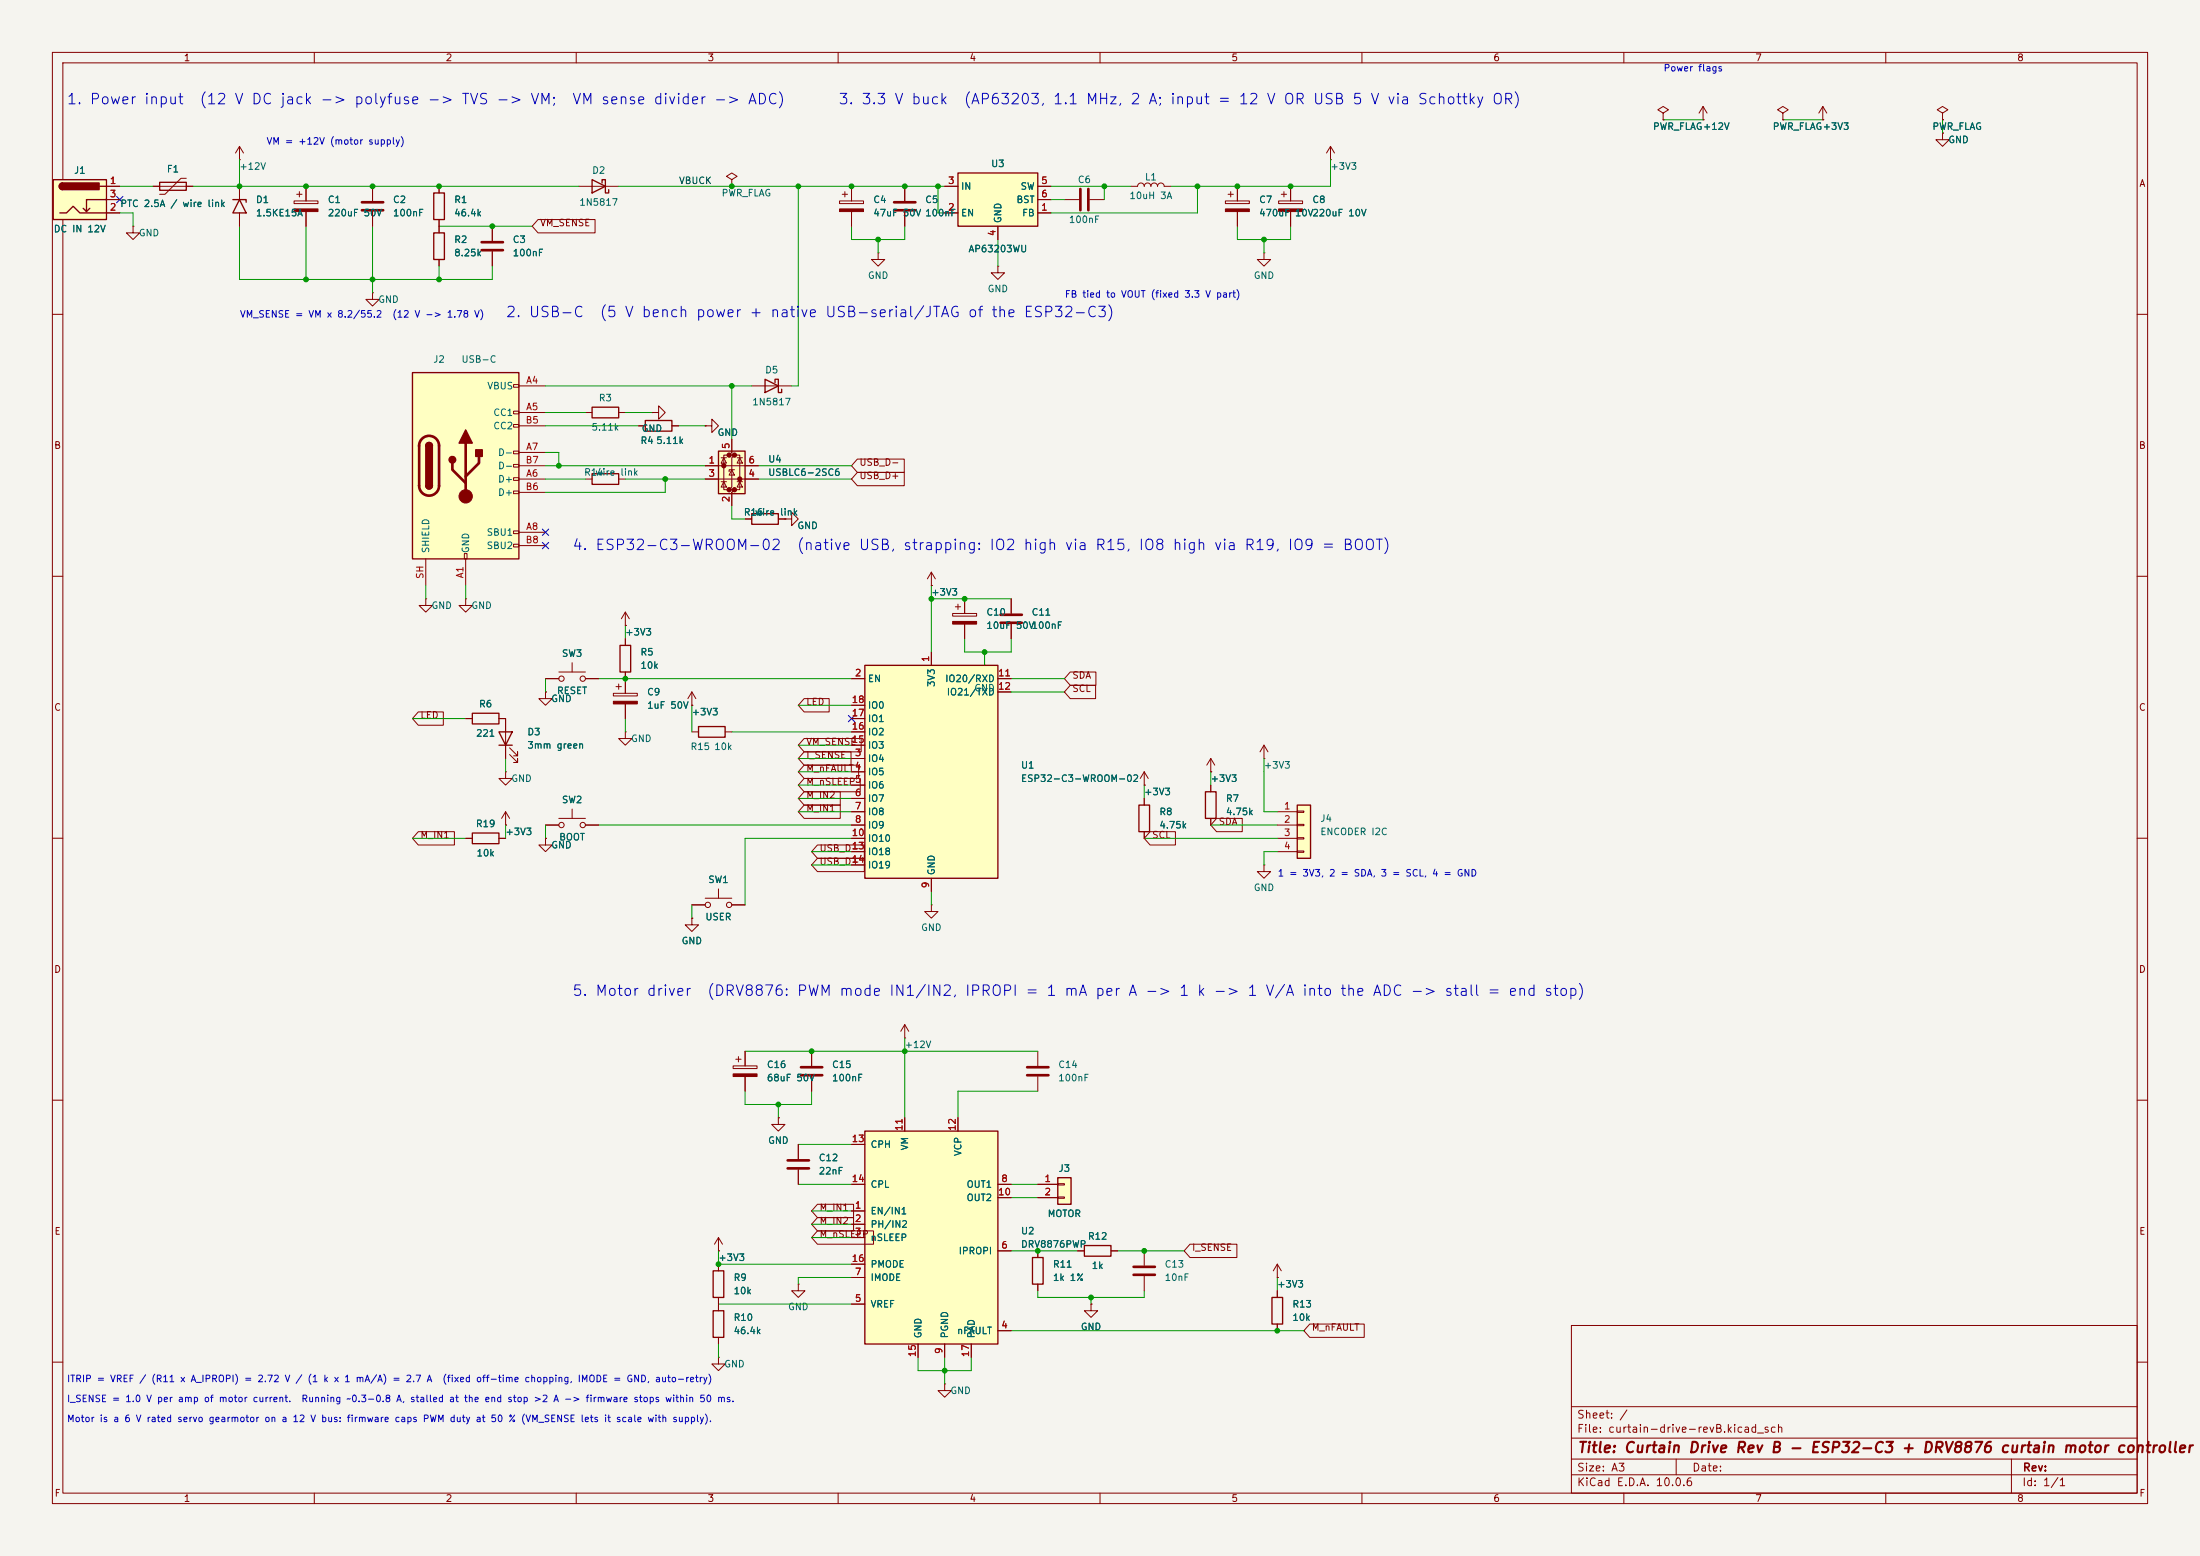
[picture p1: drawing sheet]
<svg xmlns="http://www.w3.org/2000/svg" width="420mm" height="297mm" viewBox="0 0 420 297" stroke-linecap="round" stroke-linejoin="round" font-family="sans-serif">
<path d="M0 0h420v297h-420z" fill="#f5f4ef" stroke="#f5f4ef" stroke-width=".19"/>
<g fill="none" stroke="#840000" stroke-width=".19">
<path d="M10 10h400v277h-400zM12 12h396v273h-396zM60 10v2M110 10v2M160 10v2M210 10v2M260 10v2M310 10v2M360 10v2M29.2 35.6h7.6M35.6 34h-1.1l-3 3.1h-1M45.7 30.5h.1"/>
<path d="M45.7 27.9l-.7 1.3M45.7 27.9l.8 1.3M45.7 27.9v2.6M45.7 35.6v2.5M110.5 35.6h7.6M25.4 43.2v1.3h1.3l-1.3 1.2-1.3-1.2h1.3M25.4 43.2h.1M45.7 40.6v2.6M10 60h2M408 60h2M10 110h2M177.8 111.8h.1"/>
<path d="M177.8 109.2l-.8 1.3M177.8 109.2l.8 1.3M177.8 109.2v2.6M408 110h2M10 160h2M218.4 149.9h.1M218.4 147.3l-.7 1.3M218.4 147.3l.8 1.3M218.4 147.3v2.6M218.4 152.4v1.3M218.4 158.8v1.2M408 160h2"/>
<path d="M10 210h2M408 210h2M152.4 245.1v1.3h1.3l-1.3 1.2-1.3-1.2h1.3M152.4 245.1h.1M300 253h108v32h-108zM10 260h2M300 278.5h108M300 274.5h108M300 268.5h108M320 278.5v3M384 278.5v6.5M408 260h2"/>
<path d="M60 285v2M110 285v2M160 285v2M210 285v2M260 285v2M300 281.5h108M310 285v2M360 285v2"/>
</g>
<path d="M30.5 34.8h5.1v1.5h-5.1zM44.4 38.1h2.6v.5M45.7 38.1l1.3 2.5h-2.6zM113 34.3l2.6 1.3-2.6 1.2zM114.9 34.9v-.6h.7v2.5h.6v-.6M217.4 153.7h2.1v5.1h-2.1z" fill="none" stroke="#840000" stroke-width=".25"/>
<path d="M10.2 34.3h10.1v7.6h-10.1z" fill="#ffffc2"/>
<path d="M10.2 34.3h10.1v7.6h-10.1zM11.9 34.9a.64 .64 0 0 0-.6 .7 .64 .64 0 0 0 .6 .6M17.1 39.8l-.6 .6M19 35.6h1.3M20.3 38.1h-3.8v2.3l-.6-.6M11.4 40.6h1.3l1.3-1.2 1.2 1.2h5.1" fill="none" stroke="#840000" stroke-width=".25"/>
<g fill="#840000" stroke="#840000" stroke-width=".25">
<path d="M11.5 35.1l.4-.2v1.3a.63 .63 0 0 1-.5-.4 .63 .63 0 0 1 .1-.7z"/>
<path d="M11.9 34.9h7v1.3h-7z"/>
</g>
<path d="M20.3 35.6h2.6M20.3 38.1h2.6M20.3 40.6h2.6" fill="none" stroke="#840000" stroke-width=".19"/>
<path d="M247.6 153.7h2.6v10.1h-2.6z" fill="#ffffc2"/>
<path d="M247.6 153.7h2.6v10.1h-2.6zM136.1 250.2h2.1v5.1h-2.1z" fill="none" stroke="#840000" stroke-width=".25"/>
<g fill="none" stroke="#840000" stroke-width=".19">
<path d="M139.7 34.3l1-.6-1-.7-1 .7 1 .6v1.3M139.7 35.6h.1M181.9 117.1h4.5v.5h-4.5zM182.4 115.8h1M182.9 115.3v1M184.1 114.3v2.8M184.1 119.1v2.8M188 127v1.3h1.2l-1.2 1.2-1.3-1.2h1.3M188 127h.1M243.8 154.9h3.8M243.8 157.5h3.8M247.6 154.8h1.3v.3h-1.3z"/>
<path d="M247.6 157.4h1.3v.2h-1.3zM247.6 159.9h1.3v.2h-1.3zM132.1 175.3v1.2h1.2l-1.2 1.3-1.3-1.3h1.3M132.1 175.3h.1M132.1 172.7h2.5M134.6 171.5h5.1M137.2 169.7v1.8M139.7 172.7h2.5M241.3 165.1v1.3h1.3l-1.3 1.2-1.3-1.2h1.3M241.3 165.1h.1M243.8 160h3.8M243.8 162.6h3.8"/>
<path d="M247.6 162.4h1.3v.3h-1.3zM137.2 238.8h.1M137.2 236.2v2.6M137.2 236.2l-.8 1.3M137.2 236.2l.7 1.3M137.2 259.1v1.2h1.2l-1.2 1.3-1.3-1.3h1.3M137.2 259.1h.1M137.2 248.9v1.3M137.2 255.3v1.2"/>
<circle cx="135.1" cy="172.7" r=".51"/>
<circle cx="139.2" cy="172.7" r=".51"/>
</g>
<path d="M181.9 118.6h4.5v.5h-4.5z" fill="#840000" stroke="#840000" stroke-width=".19"/>
<path d="M165.1 127h25.4v40.6h-25.4z" fill="#ffffc2"/>
<path d="M143.5 98h5.1v2.1h-5.1zM165.1 127h25.4v40.6h-25.4zM230.1 151.1h2.1v5.1h-2.1zM207 237.7h5.1v2.1h-5.1z" fill="none" stroke="#840000" stroke-width=".25"/>
<g fill="none" stroke="#840000" stroke-width=".19">
<path d="M190.5 50.8v1.3h1.3l-1.3 1.2-1.3-1.2h1.3M190.5 50.8h.1M142.2 99.1h1.3M148.6 99.1h1.3M162.6 129.5h2.5M162.6 139.7h2.5M162.6 137.2h2.5M162.6 134.6h2.5M177.8 124.5v2.5M190.5 129.5h2.5M190.5 132.1h2.5M162.6 144.8h2.5"/>
<path d="M162.6 147.3h2.5M162.6 149.9h2.5M162.6 152.4h2.5M162.6 154.9h2.5M162.6 157.5h2.5M162.6 142.2h2.5M231.1 147.3h.1M231.1 144.8v2.5M231.1 149.9v1.2M231.1 156.2v1.3M231.1 144.8l-.7 1.3M231.1 144.8l.8 1.3"/>
<path d="M241.3 144.8h.1M241.3 142.2l-.8 1.3M241.3 142.2l.8 1.3M241.3 142.2v2.6M162.6 160h2.5M162.6 162.6h2.5M162.6 165.1h2.5M177.8 172.7v1.3h1.3l-1.3 1.3-1.3-1.3h1.3M177.8 172.7h.1M177.8 167.6v2.6M172.7 198.1h.1M172.7 195.6l-.7 1.3"/>
<path d="M172.7 195.6l.8 1.3M172.7 195.6v2.5M140 203.5h4.5v.5h-4.5zM140.5 202.2h1M141 201.7v1M142.2 200.7v2.8M142.2 205.5v2.8M148.6 213.4v1.2h1.3l-1.3 1.3-1.3-1.3h1.3M148.6 213.4h.1M152.4 218.4v2.8M154.9 200.7v2.8M154.9 205.5v2.8"/>
<path d="M152.4 223.3v2.8M205.7 238.8h1.3M212.1 238.8h1.3"/>
</g>
<path d="M140 205h4.5v.5h-4.5z" fill="#840000" stroke="#840000" stroke-width=".19"/>
<path d="M152.9 203.7h4.1M152.9 205.2h4.1M150.4 221.5h4M150.4 223h4" fill="none" stroke="#840000" stroke-width=".51"/>
<path d="M182.9 33h15.2v10.2h-15.2z" fill="#ffffc2"/>
<path d="M182.9 33h15.2v10.2h-15.2z" fill="none" stroke="#840000" stroke-width=".25"/>
<g fill="none" stroke="#840000" stroke-width=".19">
<path d="M172.7 35.6v2.8M180.3 35.6h2.6M198.1 35.6h2.6M198.1 38.1h2.6M203.2 38.1h2.8M208 38.1h2.8M215.9 35.6h1.3a.64 .64 0 0 1 .6-.7 .64 .64 0 0 1 .6 .7 .64 .64 0 0 1 .7-.7 .64 .64 0 0 1 .6 .7 .64 .64 0 0 1 .6-.7 .64 .64 0 0 1 .7 .7 .64 .64 0 0 1 .6-.7 .64 .64 0 0 1 .6 .7h1.3M233.9 38.4h4.6v.5h-4.6zM234.4 37.1h1.1M234.9 36.6v1M236.2 35.6v2.8M244.1 38.4h4.6v.5h-4.6z"/>
<path d="M244.6 37.1h1M245.1 36.6v1M246.4 35.6v2.8M254 30.5h.1M254 27.9l-.8 1.3M254 27.9l.8 1.3M254 27.9v2.6M172.7 40.4v2.8M180.3 40.6h2.6M190.5 43.2v2.5M198.1 40.6h2.6M236.2 40.4v2.8"/>
<path d="M241.3 48.3v1.2h1.3l-1.3 1.3-1.3-1.3h1.3M241.3 48.3h.1M246.4 40.4v2.8"/>
</g>
<g fill="#840000" stroke="#840000" stroke-width=".19">
<path d="M244.1 39.9h4.6v.5h-4.6z"/>
<path d="M233.9 39.9h4.6v.5h-4.6z"/>
</g>
<path d="M170.7 38.6h4.1M206.2 36.1v4M207.8 36.1v4M170.7 40.1h4.1" fill="none" stroke="#840000" stroke-width=".51"/>
<path d="M165.1 215.9h25.4v40.6h-25.4z" fill="#ffffc2"/>
<path d="M165.1 215.9h25.4v40.6h-25.4z" fill="none" stroke="#840000" stroke-width=".25"/>
<g fill="none" stroke="#840000" stroke-width=".19">
<path d="M162.6 218.4h2.5M172.7 213.4v2.5M182.9 213.4v2.5M162.6 231.1h2.5M162.6 233.7h2.5M162.6 236.2h2.5M162.6 226.1h2.5M190.5 238.8h2.5M190.5 226.1h2.5M190.5 228.6h2.5M162.6 248.9h2.5M162.6 243.8h2.5"/>
<path d="M162.6 241.3h2.5M175.3 256.5v2.6M180.3 256.5v2.6M185.4 256.5v2.6M190.5 254h2.5"/>
</g>
<path d="M201.9 224.8h2.6v5.1h-2.6z" fill="#ffffc2"/>
<path d="M146 72.4l2.6 1.3-2.6 1.2zM148 73v-.6h.6v2.5h.6v-.6M201.9 224.8h2.6v5.1h-2.6zM136.1 242.6h2.1v5h-2.1zM197.1 240h2v5.1h-2z" fill="none" stroke="#840000" stroke-width=".25"/>
<g fill="none" stroke="#840000" stroke-width=".19">
<path d="M143.5 73.7h7.6M134.6 81.3h1.3v-1.3l1.3 1.3-1.3 1.3v-1.3M134.6 81.3h.1M149.9 99.1h1.2v-1.3l1.3 1.3-1.3 1.2v-1.2M149.9 99.1h.1M81.3 114.3v1.3h1.2l-1.2 1.2-1.3-1.2h1.3M81.3 114.3h.1M88.9 114.3v1.3h1.3l-1.3 1.2-1.3-1.2h1.3M88.9 114.3h.1M198.1 226.1h3.8M198.1 228.6h3.8M198.1 238.8v1.2"/>
<path d="M201.9 225.9h1.3v.3h-1.3zM201.9 228.5h1.3v.2h-1.3zM137.2 241.3v1.3M137.2 247.6v1.3M198.1 245.1v1.3"/>
</g>
<path d="M137.2 86.1h5v8.1h-5z" fill="#ffffc2"/>
<g fill="#840000" stroke="#840000" stroke-width=".51">
<circle cx="138.2" cy="88.9" r=".25"/>
<circle cx="139.2" cy="86.9" r=".25"/>
<circle cx="139.2" cy="93.5" r=".25"/>
<circle cx="140.2" cy="86.9" r=".25"/>
<circle cx="140.2" cy="93.5" r=".25"/>
<circle cx="141.2" cy="91.4" r=".25"/>
</g>
<g fill="none" stroke="#840000" stroke-width=".19">
<path d="M160.3 38.4h4.5v.5h-4.5zM160.8 37.1h1M161.3 36.6v1M162.6 35.6v2.8M162.6 40.4v2.8M167.6 48.3v1.2h1.3l-1.3 1.3-1.2-1.3h1.2M167.6 48.3h.1M134.6 88.9h10.2M134.6 91.4h10.2M137.7 91.9h1M137.7 87.4h1M138.2 87.4l.5 1h-1z"/>
<path d="M138.2 91.9l.5 1.1h-1zM139.2 86.9h-1v6.6h1M139.7 83.8v2.6l-.5 .5h1l-.5 .5v5.6l-.5 .5h1l-.5 .5v2.5M139.7 89.7l.5 1h-1zM140.2 89.7h-1v.3M140.2 86.9h1v6.6h-1M140.7 91.9h1M140.7 87.4h1M141.2 87.4l.5 1h-1zM141.2 91.9l.5 1.1h-1z"/>
</g>
<path d="M137.2 86.1h5v8.1h-5z" fill="none" stroke="#840000" stroke-width=".25"/>
<path d="M160.3 39.9h4.5v.5h-4.5z" fill="#840000" stroke="#840000" stroke-width=".19"/>
<path d="M78.7 71.1h20.4v35.6h-20.4z" fill="#ffffc2"/>
<g fill="none" stroke="#840000" stroke-width=".19">
<path d="M20.3 35.6h2.6M20.3 38.1h2.6M29.2 35.6h1.3M35.6 35.6h1.2M45.7 35.6v2.5M56.1 38.4h4.6v.5h-4.6zM56.6 37.1h1.1M57.1 36.6v1M58.4 35.6v2.8M71.1 35.6v2.8M83.8 35.6v1.2M162.6 35.6v2.8"/>
<path d="M172.7 35.6v2.8M180.3 35.6h2.6M198.1 35.6h2.6M198.1 38.1h2.6M236.2 35.6v2.8M246.4 35.6v2.8M317.5 21.6l1-.6-1-.7-1 .7 1 .6v1.3M317.5 22.9h.1M325.1 22.9h.1M325.1 20.3l-.7 1.3M325.1 20.3l.8 1.3M325.1 20.3v2.6"/>
<path d="M340.4 21.6l1-.6-1-.7-1.1 .7 1.1 .6v1.3M340.4 22.9h.1M348 22.9h.1M348 20.3l-.8 1.3M348 20.3l.7 1.3M348 20.3v2.6M370.8 21.6l1.1-.6-1.1-.7-1 .7 1 .6v1.3M370.8 22.9h.1M370.8 25.4v1.3h1.3l-1.3 1.2-1.2-1.2h1.2M370.8 25.4h.1M20.3 40.6h2.6M45.7 40.6v2.6"/>
<path d="M58.4 40.4v2.8M71.1 55.9v1.3h1.3l-1.3 1.2-1.3-1.2h1.3M71.1 55.9h.1M71.1 40.4v2.8M83.8 41.9v2.6M83.8 49.5v1.3M94 43.2v2.8M94 48v2.8M102.7 41.9h10.9v2.6h-10.9l-1.1-1.3zM162.6 40.4v2.8M172.7 40.4v2.8M180.3 40.6h2.6"/>
<path d="M190.5 43.2v2.5M198.1 40.6h2.6M236.2 40.4v2.8M246.4 40.4v2.8M98 73.4h1.1v.5h-1.1zM98 78.5h1.1v.5h-1.1zM99.1 73.7h5M99.1 78.7h5M111.8 78.7h1.2M118.1 78.7h1.3M124.5 78.7h1.2v-1.2l1.3 1.2-1.3 1.3v-1.3M124.5 78.7h.1"/>
<path d="M98 81h1.1v.5h-1.1zM98 86.1h1.1v.5h-1.1zM98 88.6h1.1v.6h-1.1zM98 91.2h1.1v.5h-1.1zM98 93.7h1.1v.5h-1.1zM99.1 91.4h5M99.1 86.4h5M99.1 81.3h5M99.1 94h5M99.1 88.9h5M111.8 91.4h1.2M118.1 91.4h1.3"/>
<path d="M121.9 81.3h1.3M128.3 81.3h1.2M134.6 81.3h.1M134.6 91.4h2.6M134.6 88.9h2.6M139.7 83.8v2.6M139.7 94v2.5M142.2 91.4h2.6M142.2 88.9h2.6M142.2 99.1h1.3M148.6 99.1h1.3M149.9 99.1h.1"/>
<path d="M163.7 90.2h8.9v2.5h-8.9l-1.1-1.3zM163.7 87.6h8.9v2.6h-8.9l-1.1-1.3zM81.3 106.7v5.1M88.6 105.7h.6v1h-.6zM88.9 106.7v5.1M98 101.3h1.1v.6h-1.1zM98 103.9h1.1v.5h-1.1zM99.1 101.6h5M99.1 104.1h5M119.4 119.4h.1M119.4 116.8v2.6M119.4 116.8l-.8 1.3"/>
<path d="M119.4 116.8l.7 1.3M177.8 111.8h.1M184.1 114.3v2.8M184.1 119.1v2.8M193 114.3v2.8M193 119.1v2.8M79.9 135.9h4.7v2.5h-4.7l-1.2-1.2zM88.9 137.2h1.3M95.2 137.2h1.3v7.6M104.1 132.1v1.3h1.3l-1.3 1.2-1.2-1.2h1.2M104.1 132.1h.1M104.1 129.5h2.6"/>
<path d="M106.7 128.3h5.1M109.2 126.5v1.8M111.8 129.5h2.5M117.1 132.3h4.6v.5h-4.6zM117.6 131.1h1M118.1 130.6v1M119.4 139.7v1.3h1.2l-1.2 1.2-1.3-1.2h1.3M119.4 139.7h.1M119.4 121.9v1.3M119.4 128.3v4M119.4 134.4v2.8M132.1 134.6h.1"/>
<path d="M132.1 139.7h1.2M132.1 132.1l-.8 1.3M132.1 132.1l.7 1.3M132.1 132.1v2.5M138.4 139.7h1.3M153.5 133.3h4.8v2.6h-4.8l-1.1-1.3zM162.6 139.7h2.5M162.6 137.2h2.5M162.6 129.5h2.5M162.6 134.6h2.5M177.8 124.5v2.5M188 127h.1"/>
<path d="M190.5 129.5h2.5M190.5 132.1h2.5M204.3 130.8h4.9v2.6h-4.9l-1.1-1.3zM204.3 128.3h4.9v2.5h-4.9l-1.1-1.3zM79.9 158.7h6.8v2.6h-6.8l-1.2-1.3zM96.5 147.3v1.3h1.3l-1.3 1.3-1.3-1.3h1.3M96.5 147.3h.1M96.5 157.5h.1M96.5 154.9v2.6M96.5 154.9l-.7 1.3M96.5 154.9l.8 1.3M97.3 144l1.5 1.5v-.7v.7h-.8"/>
<path d="M97.3 142.7l1.5 1.6v-.8v.8h-.8M104.1 157.5h2.6M106.7 156.2h5.1M109.2 154.4v1.8M111.8 157.5h2.5M153.5 153.7h6.9v2.5h-6.9l-1.1-1.3zM153.5 141h10.9v2.5h-10.9l-1.1-1.3zM153.5 146h10.4v2.6h-10.4l-1.1-1.3zM153.5 148.6h10.7v2.5h-10.7l-1.1-1.2zM153.5 151.1h6.9v2.6h-6.9l-1.1-1.3zM153.5 143.5h9v2.6h-9l-1.1-1.3zM162.6 157.5h2.5"/>
<path d="M162.6 144.8h2.5M162.6 147.3h2.5M162.6 149.9h2.5M162.6 152.4h2.5M162.6 154.9h2.5M162.6 142.2h2.5M218.4 149.9h.1M218.4 152.4v1.3M218.4 158.8v1.2M219.6 158.7h4.8v2.6h-4.8l-1.2-1.3zM231.1 147.3h.1M231.1 149.9v1.2"/>
<path d="M231.1 156.2v1.3M232.3 156.2h4.9v2.6h-4.9l-1.2-1.3zM88.9 160h1.3M95.2 160h1.3M104.1 160v1.3h1.3l-1.3 1.3-1.2-1.3h1.2M104.1 160h.1M132.1 175.3h.1M132.1 172.7h2.5M139.7 172.7h2.5M156.1 161.3h8.9v2.5h-8.9l-1.2-1.2zM156.1 163.8h8.9v2.6h-8.9l-1.2-1.3zM162.6 160h2.5"/>
<path d="M162.6 162.6h2.5M162.6 165.1h2.5M177.8 167.6v2.6M142.2 200.7v2.8M142.2 205.5v2.8M148.6 213.4h.1M152.4 218.4v2.8M154.9 200.7v2.8M154.9 205.5v2.8M162.6 218.4h2.5M172.7 213.4v2.5M182.9 213.4v2.5"/>
<path d="M198.1 200.7v2.8M198.1 205.5v2.8M137.2 238.8h.1M152.4 223.3v2.8M156.1 234.9h10.7v2.6h-10.7l-1.2-1.3zM156.1 229.9h6.8v2.5h-6.8l-1.2-1.3zM156.1 232.4h6.8v2.6h-6.8l-1.2-1.3zM162.6 231.1h2.5M162.6 233.7h2.5M162.6 236.2h2.5M162.6 226.1h2.5M190.5 238.8h2.5"/>
<path d="M190.5 226.1h2.5M190.5 228.6h2.5M198.1 238.8v1.2M198.1 226.1h3.8M198.1 228.6h3.8M205.7 238.8h1.3M212.1 238.8h1.3M218.4 238.8v2.8M227.2 237.5h8.9v2.5h-8.9l-1.1-1.2zM137.2 241.3v1.3M137.2 247.6v2.6M137.2 255.3v1.2"/>
<path d="M162.6 248.9h2.5M162.6 243.8h2.5M162.6 241.3h2.5M175.3 256.5v2.6M180.3 256.5v2.6M185.4 256.5v2.6M190.5 254h2.5M198.1 245.1v1.3M208.3 248.9v1.3h1.2l-1.2 1.3-1.3-1.3h1.3M208.3 248.9h.1M218.4 243.6v2.8M243.8 243.8h.1"/>
<path d="M243.8 241.3v2.5M243.8 246.4v1.2M243.8 252.7v1.3M243.8 241.3l-.7 1.3M243.8 241.3l.8 1.3M250 252.7h10.4v2.6h-10.4l-1.1-1.3zM180.3 264.2v1.2h1.3l-1.3 1.3-1.2-1.3h1.2M180.3 264.2h.1"/>
<circle cx="107.2" cy="129.5" r=".51"/>
<circle cx="111.3" cy="129.5" r=".51"/>
<circle cx="107.2" cy="157.5" r=".51"/>
<circle cx="111.3" cy="157.5" r=".51"/>
</g>
<g fill="none" stroke="#840000" stroke-width=".25">
<path d="M82.8 36.8h2v5.1h-2zM82.8 44.5h2v5h-2zM78.7 71.1h20.4v35.6h-20.4zM113 77.7h5.1v2.1h-5.1zM81.3 85.1a.64 .64 0 0 1 .6-.6 .64 .64 0 0 1 .6 .6M81.3 92.7a.64 .64 0 0 0 .6 .6 .64 .64 0 0 0 .6-.6M113 90.4h5.1v2.1h-5.1zM123.2 80.3h5.1v2h-5.1zM90.2 136.1h5v2.1h-5zM95.2 139.7h2.6l-1.3 2.5zM118.4 123.2h2v5.1h-2zM133.3 138.7h5.1v2h-5.1z"/>
<path d="M90.2 159h5v2h-5zM95.2 142.2h2.6M242.8 247.6h2.1v5.1h-2.1z"/>
</g>
<g fill="none" stroke="#840000" stroke-width=".51">
<path d="M69.1 38.6h4.1M69.1 40.1h4.1M91.9 46.2h4.1M91.9 47.8h4.1M80.6 83.8a1.9 1.9 0 0 1 2-.5 1.9 1.9 0 0 1 1.2 1.8v7.6a1.91 1.91 0 0 1-1.9 1.9 1.91 1.91 0 0 1-1.9-1.9v-7.8l.2-.6zM86.4 88.4v1.3l2.5 2.5M88.9 84.6v10.1M91.4 87.1v1.3l-2.5 2.5M191 117.3h4.1M191 118.9h4.1M196.1 203.7h4.1M196.1 205.2h4.1"/>
<path d="M216.4 241.8h4.1M216.4 243.3h4.1"/>
</g>
<g fill="#840000" stroke="#840000" stroke-width=".25">
<path d="M81.3 85.1h1.2v7.6h-1.2z"/>
<path d="M81.5 84.6a.64 .64 0 0 1 .7-.1 .64 .64 0 0 1 .3 .6h-1.2z"/>
<path d="M81.3 92.7h1.2a.64 .64 0 0 1-.6 .6 .64 .64 0 0 1-.6-.6z"/>
<path d="M88.9 82l1.3 2.6h-2.6z"/>
<path d="M90.8 85.9h1.3v1.2h-1.3z"/>
<circle cx="86.4" cy="87.8" r=".63"/>
</g>
<g fill="#840000" stroke="#840000" stroke-width=".19">
<path d="M117.1 133.9h4.6v.5h-4.6z"/>
<path d="M56.1 39.9h4.6v.5h-4.6z"/>
<circle cx="88.9" cy="94.7" r="1.27"/>
</g>
<g fill="none" stroke="#009600" stroke-width=".19">
<path d="M22.9 35.6h6.3M36.8 35.6h73.7M45.7 30.5v5.1M118.1 35.6h62.2M152.4 35.6v38.1h-1.3M179.1 35.6v5h1.2M200.7 35.6h15.2M200.7 38.1h2.5M210.8 35.6v2.5M228.6 35.6v5h-27.9M254 30.5v5.1h-30.5M317.5 22.9h7.6"/>
<path d="M340.4 22.9h7.6M370.8 22.9v2.5M22.9 40.6h2.5v2.6M45.7 43.2v10.1h48.3v-2.5M58.4 43.2v10.1M71.1 43.2v12.7M83.8 43.2h17.8M83.8 50.8v2.5M162.6 43.2v2.5h10.1v-2.5M167.6 45.7v2.6M190.5 45.7v5.1M236.2 43.2v2.5h10.2v-2.5"/>
<path d="M241.3 45.7v2.6M104.1 78.7h7.7M104.1 73.7h39.4M119.4 78.7h5.1M139.7 73.7v10.1M104.1 88.9h30.5M104.1 81.3h17.8M104.1 91.4h7.7M104.1 86.4h2.6v2.5M119.4 91.4h15.2M127 91.4v2.6h-22.9M129.5 81.3h5.1"/>
<path d="M139.7 96.5v2.6h2.5M144.8 88.9h17.8M144.8 91.4h17.8M81.3 111.8v2.5M88.9 111.8v2.5M119.4 119.4v2.5M177.8 114.3h15.2M177.8 111.8v12.7M78.7 137.2h10.2M104.1 129.5v2.6M114.3 129.5h48.3M119.4 137.2v2.5"/>
<path d="M132.1 134.6v5.1M139.7 139.7h22.9M152.4 134.6h10.2M184.1 121.9v2.6h8.9v-2.6M188 124.5v2.5M193 132.1h10.2M193 129.5h10.2M96.5 144.8v2.5M96.5 157.5v2.5M104.1 157.5v2.5M114.3 157.5h48.3M152.4 154.9h10.2"/>
<path d="M152.4 147.3h10.2M152.4 149.9h10.2M152.4 152.4h10.2M152.4 144.8h10.2M152.4 142.2h10.2M218.4 149.9v2.5M231.1 147.3v2.6M231.1 157.5h12.7M241.3 144.8v10.1h2.5M78.7 160h10.2M132.1 172.7v2.6M154.9 162.6h7.7"/>
<path d="M154.9 165.1h7.7M162.6 160h-20.4v12.7M177.8 170.2v2.5M218.4 160h25.4M243.8 162.6h-2.5v2.5M172.7 198.1v15.3M142.2 200.7h55.9M142.2 208.3v2.5h12.7v-2.5M148.6 210.8v2.6M152.4 218.4h10.2M198.1 208.3h-15.2v5.1M137.2 238.8v2.5h25.4"/>
<path d="M152.4 226.1h10.2M154.9 231.1h7.7M154.9 233.7h7.7M154.9 236.2h7.7M193 238.8h12.7M193 228.6h5.1M193 226.1h5.1M213.4 238.8h12.7M137.2 256.5v2.6M137.2 248.9h25.4M162.6 243.8h-10.2v1.3M175.3 259.1v2.5h10.1v-2.5"/>
<path d="M180.3 259.1v5.1M193 254h55.9M198.1 246.4v1.2h20.3v-1.2M208.3 247.6v1.3M243.8 243.8v2.6"/>
</g>
<path d="M22.3 37.5l1.2 1.2M23.5 37.5l-1.2 1.2M103.5 101l1.2 1.2M103.5 103.5l1.2 1.2M104.7 101l-1.2 1.2M104.7 103.5l-1.2 1.2M162 136.6l1.2 1.2M163.2 136.6l-1.2 1.2" fill="none" stroke="#000084" stroke-width=".19"/>
<g fill="#009600" stroke="#009600" stroke-width=".19">
<circle cx="83.8" cy="53.3" r=".46"/>
<circle cx="58.4" cy="53.3" r=".46"/>
<circle cx="71.1" cy="53.3" r=".46"/>
<circle cx="83.8" cy="35.6" r=".46"/>
<circle cx="94" cy="43.2" r=".46"/>
<circle cx="154.9" cy="200.7" r=".46"/>
<circle cx="172.7" cy="200.7" r=".46"/>
<circle cx="71.1" cy="35.6" r=".46"/>
<circle cx="45.7" cy="35.6" r=".46"/>
<circle cx="58.4" cy="35.6" r=".46"/>
<circle cx="119.4" cy="129.5" r=".46"/>
<circle cx="106.7" cy="88.9" r=".46"/>
<circle cx="172.7" cy="35.6" r=".46"/>
<circle cx="167.6" cy="45.7" r=".46"/>
<circle cx="127" cy="91.4" r=".46"/>
<circle cx="139.7" cy="73.7" r=".46"/>
<circle cx="139.7" cy="35.6" r=".46"/>
<circle cx="152.4" cy="35.6" r=".46"/>
<circle cx="162.6" cy="35.6" r=".46"/>
<circle cx="210.8" cy="35.6" r=".46"/>
<circle cx="228.6" cy="35.6" r=".46"/>
<circle cx="179.1" cy="35.6" r=".46"/>
<circle cx="137.2" cy="241.3" r=".46"/>
<circle cx="148.6" cy="210.8" r=".46"/>
<circle cx="198.1" cy="238.8" r=".46"/>
<circle cx="180.3" cy="261.6" r=".46"/>
<circle cx="177.8" cy="114.3" r=".46"/>
<circle cx="184.1" cy="114.3" r=".46"/>
<circle cx="188" cy="124.5" r=".46"/>
<circle cx="208.3" cy="247.6" r=".46"/>
<circle cx="218.4" cy="238.8" r=".46"/>
<circle cx="243.8" cy="254" r=".46"/>
<circle cx="236.2" cy="35.6" r=".46"/>
<circle cx="241.3" cy="45.7" r=".46"/>
<circle cx="246.4" cy="35.6" r=".46"/>
</g>
<g font-size="2" fill="#0000c2">
<text x="12.6" y="20.4">1. Power input</text>
<text x="37.9" y="20.4">(12 V DC jack -&gt; polyfuse -&gt; TVS -&gt; VM;</text>
<text x="109.1" y="20.4">VM sense divider -&gt; ADC)</text>
<text x="159.9" y="20.4">3. 3.3 V buck</text>
<text x="183.8" y="20.4">(AP63203, 1.1 MHz, 2 A; input = 12 V OR USB 5 V via Schottky OR)</text>
<text x="96.4" y="61.1">2. USB-C</text>
<text x="114.3" y="61.1">(5 V bench power + native USB-serial/JTAG of the ESP32-C3)</text>
<text x="109.1" y="105.5">4. ESP32-C3-WROOM-02</text>
<text x="152" y="105.5">(native USB, strapping: IO2 high via R15, IO8 high via R19, IO9 = BOOT)</text>
<text x="109.1" y="190.6">5. Motor driver</text>
<text x="134.8" y="190.6">(DRV8876: PWM mode IN1/IN2, IPROPI = 1 mA per A -&gt; 1 k -&gt; 1 V/A into the ADC -&gt; stall = end stop)</text>
</g>
<text font-size="2" fill="#840000" x="301" y="277.8">Title: Curtain Drive Rev B - ESP32-C3 + DRV8876 curtain motor controller (</text>
<g font-size="1.5" fill="#840000">
<text x="300.9" y="273.8">File: curtain-drive-revB.kicad_sch</text>
<text x="300.9" y="271.1">Sheet: /</text>
<text x="300.9" y="281.2">Size: A3</text>
<text x="322.9" y="281.2">Date:</text>
<text x="386" y="281.2">Rev:</text>
<text x="300.9" y="284">KiCad E.D.A. 10.0.6</text>
<text x="385.9" y="284">Id: 1/1</text>
</g>
<g font-size="1.3" fill="#840000">
<text x="35" y="12">1</text>
<text x="85" y="12">2</text>
<text x="135" y="12">3</text>
<text x="185" y="12">4</text>
<text x="235" y="12">5</text>
<text x="285" y="12">6</text>
<text x="335" y="12">7</text>
<text x="385" y="12">8</text>
<text x="10.3" y="36">A</text>
<text x="408.3" y="36">A</text>
<text x="103" y="43.5">VM_SENSE</text>
<text x="10.2" y="86">B</text>
<text x="164" y="89.2">USB_D-</text>
<text x="408.2" y="86">B</text>
<text x="164" y="91.8">USB_D+</text>
<text x="204.6" y="129.9">SDA</text>
<text x="10.2" y="136">C</text>
<text x="80.1" y="137.5">LED</text>
<text x="153.8" y="134.9">LED</text>
<text x="204.6" y="132.4">SCL</text>
<text x="408.2" y="136">C</text>
<text x="153.8" y="142.6">VM_SENSE</text>
<text x="153.8" y="147.6">M_nFAULT</text>
<text x="153.8" y="145.1">I_SENSE</text>
<text x="153.8" y="155.3">M_IN1</text>
<text x="153.8" y="150.2">M_nSLEEP</text>
<text x="153.8" y="152.7">M_IN2</text>
<text x="80.1" y="160.3">M_IN1</text>
<text x="219.8" y="160.3">SCL</text>
<text x="232.5" y="157.8">SDA</text>
<text x="156.3" y="162.9">USB_D-</text>
<text x="156.3" y="165.4">USB_D+</text>
<text x="10.2" y="186">D</text>
<text x="408.2" y="186">D</text>
<text x="156.3" y="231.5">M_IN1</text>
<text x="156.3" y="234">M_IN2</text>
<text x="10.3" y="236">E</text>
<text x="156.3" y="236.5">M_nSLEEP</text>
<text x="227.5" y="239.1">I_SENSE</text>
<text x="408.3" y="236">E</text>
<text x="250.3" y="254.3">M_nFAULT</text>
<text x="10.3" y="286">F</text>
<text x="35" y="287">1</text>
<text x="85" y="287">2</text>
<text x="135" y="287">3</text>
<text x="185" y="287">4</text>
<text x="235" y="287">5</text>
<text x="285" y="287">6</text>
<text x="335" y="287">7</text>
<text x="385" y="287">8</text>
<text x="408.3" y="286">F</text>
</g>
<g font-size="1.3" fill="#0000c2">
<text x="317.5" y="13.9">Power flags</text>
<text x="50.8" y="27.9">VM = +12V (motor supply)</text>
<text x="203.2" y="57.1">FB tied to VOUT (fixed 3.3 V part)</text>
<text x="45.7" y="60.9">VM_SENSE = VM x 8.2/55.2</text>
<text x="74.8" y="60.9">(12 V -&gt; 1.78 V)</text>
<text x="243.8" y="167.6">1 = 3V3, 2 = SDA, 3 = SCL, 4 = GND</text>
<text x="12.7" y="264.1">ITRIP = VREF / (R11 x A_IPROPI) = 2.72 V / (1 k x 1 mA/A) = 2.7 A</text>
<text x="12.7" y="267.9">I_SENSE = 1.0 V per amp of motor current.</text>
<text x="57.4" y="267.9">Running ~0.3-0.8 A, stalled at the end stop &gt;2 A -&gt; firmware stops within 50 ms.</text>
<text x="84.3" y="264.1">(fixed off-time chopping, IMODE = GND, auto-retry)</text>
<text x="12.7" y="271.8">Motor is a 6 V rated servo gearmotor on a 12 V bus: firmware caps PWM duty at 50 % (VM_SENSE lets it scale with supply).</text>
</g>
<g font-size="1.3" fill="#006464">
<text x="315.4" y="25.1">PWR_FLAG+12V</text>
<text x="338.3" y="25.1">PWR_FLAG+3V3</text>
<text x="368.8" y="25.1">PWR_FLAG</text>
<text x="371.8" y="27.6">GND</text>
<text x="14" y="33.5">J1</text>
<text x="31.7" y="33.2">F1</text>
<text x="45.6" y="32.7">+12V</text>
<text x="112.9" y="33.5">D2</text>
<text x="189.1" y="32.2">U3</text>
<text x="205.6" y="35.3">C6</text>
<text x="218.5" y="34.7">L1</text>
<text x="253.9" y="32.7">+3V3</text>
<text x="22.9" y="39.8">PTC 2.5A / wire link</text>
<text x="48.8" y="39.1">D1</text>
<text x="48.8" y="41.6">1.5KE15A</text>
<text x="62.5" y="39.1">C1</text>
<text x="62.5" y="41.6">220uF 50V</text>
<text x="74.9" y="39.1">C2</text>
<text x="74.9" y="41.6">100nF</text>
<text x="86.6" y="39.1">R1</text>
<text x="86.6" y="41.6">46.4k</text>
<text x="110.5" y="39.6">1N5817</text>
<text x="137.6" y="37.8">PWR_FLAG</text>
<text x="166.6" y="39.1">C4</text>
<text x="166.6" y="41.6">47uF 50V 100nF</text>
<text x="176.5" y="39.1">C5</text>
<text x="183.4" y="41.6">EN</text>
<text x="183.4" y="36.5">IN</text>
<text x="193.9" y="39.1">BST</text>
<text x="194.7" y="36.5">SW</text>
<text x="195" y="41.6">FB</text>
<text x="215.5" y="38.3">10uH 3A</text>
<text x="240.3" y="39.1">C7</text>
<text x="240.3" y="41.6">470uF</text>
<text x="247.1" y="41.6">10V220uF 10V</text>
<text x="250.4" y="39.1">C8</text>
<text x="10.2" y="44.7">DC IN 12V</text>
<text x="26.4" y="45.4">GND</text>
<text x="86.6" y="46.7">R2</text>
<text x="97.8" y="46.7">C3</text>
<text x="191.5" y="42.7" transform="rotate(-90 191.5 42.7)">GND</text>
<text x="203.9" y="42.9">100nF</text>
<text x="86.6" y="49.2">8.25k</text>
<text x="97.8" y="49.2">100nF</text>
<text x="165.6" y="53.5">GND</text>
<text x="184.8" y="48.5">AP63203WU</text>
<text x="239.2" y="53.5">GND</text>
<text x="72.1" y="58.1">GND</text>
<text x="188.4" y="56.1">GND</text>
<text x="82.6" y="69.5">J2</text>
<text x="88" y="69.5">USB-C</text>
<text x="146" y="71.6">D5</text>
<text x="92.9" y="74.6">VBUS</text>
<text x="114.2" y="76.9">R3</text>
<text x="143.5" y="77.7">1N5817</text>
<text x="94.1" y="79.7">CC1</text>
<text x="94.1" y="82.2">CC2</text>
<text x="112.8" y="82.5">5.11k</text>
<text x="122.4" y="82.8">GND</text>
<text x="136.9" y="83.5">GND</text>
<text x="95" y="87.3">D-</text>
<text x="95" y="89.9">D-</text>
<text x="122.2" y="85">R4</text>
<text x="125.2" y="85">5.11k</text>
<text x="146.5" y="88.6">U4</text>
<text x="95" y="92.4">D+</text>
<text x="95" y="94.9">D+</text>
<text x="111.4" y="91.1">R14</text>
<text x="113.5" y="91.1">wire</text>
<text x="118.3" y="91.1">link</text>
<text x="146.5" y="91.1">USBLC6-2SC6</text>
<text x="141.9" y="98.7">R16</text>
<text x="144" y="98.7">wire</text>
<text x="148.8" y="98.7">link</text>
<text x="152.1" y="101.3">GND</text>
<text x="82.2" y="105.7" transform="rotate(-90 82.2 105.7)">SHIELD</text>
<text x="89.9" y="105.7" transform="rotate(-90 89.9 105.7)">GND</text>
<text x="92.8" y="102.6">SBU1</text>
<text x="92.8" y="105.1">SBU2</text>
<text x="177.7" y="114">+3V3</text>
<text x="82.3" y="116.5">GND</text>
<text x="89.9" y="116.5">GND</text>
<text x="188.2" y="117.8">C10</text>
<text x="196.8" y="117.8">C11</text>
<text x="107.2" y="125.7">SW3</text>
<text x="119.3" y="121.6">+3V3</text>
<text x="122.2" y="125.4">R5</text>
<text x="188.2" y="120.3">10uF</text>
<text x="193.8" y="120.3">50V</text>
<text x="196.8" y="120.3">100nF</text>
<text x="122.2" y="128">10k</text>
<text x="165.6" y="130.5">EN</text>
<text x="178.8" y="131.2" transform="rotate(-90 178.8 131.2)">3V3</text>
<text x="180.3" y="130.5">IO20/RXD</text>
<text x="91.3" y="135.3">R6</text>
<text x="105.1" y="134.3">GND</text>
<text x="106.2" y="132.8">RESET</text>
<text x="123.4" y="133">C9</text>
<text x="123.4" y="135.6">1uF 50V</text>
<text x="132" y="136.9">+3V3</text>
<text x="165.6" y="135.6">IO0</text>
<text x="180.6" y="133">IO21/TXD</text>
<text x="185.9" y="132.3">GND</text>
<text x="90.8" y="140.9">221</text>
<text x="100.6" y="140.7">D3</text>
<text x="100.6" y="143.2">3mm green</text>
<text x="120.4" y="141.9">GND</text>
<text x="131.7" y="143.5">R15</text>
<text x="136.2" y="143.5">10k</text>
<text x="165.6" y="143.2">IO3</text>
<text x="165.6" y="140.7">IO2</text>
<text x="165.6" y="138.1">IO1</text>
<text x="97.5" y="149.6">GND</text>
<text x="165.6" y="145.7">IO4</text>
<text x="165.6" y="148.3">IO5</text>
<text x="194.8" y="147">U1</text>
<text x="194.8" y="149.6">ESP32-C3-WROOM-02</text>
<text x="231" y="149.6">+3V3</text>
<text x="241.2" y="147">+3V3</text>
<text x="107.2" y="153.6">SW2</text>
<text x="165.6" y="150.8">IO6</text>
<text x="165.6" y="153.4">IO7</text>
<text x="165.6" y="155.9">IO8</text>
<text x="218.3" y="152.1">+3V3</text>
<text x="221.2" y="155.9">R8</text>
<text x="233.9" y="153.4">R7</text>
<text x="233.9" y="155.9">4.75k</text>
<text x="90.7" y="158.2">R19</text>
<text x="96.4" y="159.7">+3V3</text>
<text x="106.6" y="160.7">BOOT</text>
<text x="165.6" y="158.4">IO9</text>
<text x="165.6" y="161">IO10</text>
<text x="221.2" y="158.4">4.75k</text>
<text x="252" y="157.2">J4</text>
<text x="252" y="159.7">ENCODER I2C</text>
<text x="90.9" y="163.8">10k</text>
<text x="105.1" y="162.3">GND</text>
<text x="165.6" y="163.5">IO18</text>
<text x="165.6" y="166.1">IO19</text>
<text x="178.8" y="167.2" transform="rotate(-90 178.8 167.2)">GND</text>
<text x="135.1" y="168.9">SW1</text>
<text x="239.2" y="170.4">GND</text>
<text x="134.6" y="176">USER</text>
<text x="175.7" y="178">GND</text>
<text x="130" y="180.5">GND</text>
<text x="172.6" y="200.4">+12V</text>
<text x="146.3" y="204.2">C16</text>
<text x="146.3" y="206.7">68uF 50V</text>
<text x="158.7" y="204.2">C15</text>
<text x="158.7" y="206.7">100nF</text>
<text x="201.9" y="204.2">C14</text>
<text x="201.9" y="206.7">100nF</text>
<text x="146.5" y="218.6">GND</text>
<text x="156.2" y="221.9">C12</text>
<text x="166.1" y="219.4">CPH</text>
<text x="173.7" y="219.7" transform="rotate(-90 173.7 219.7)">VM</text>
<text x="183.8" y="220.8" transform="rotate(-90 183.8 220.8)">VCP</text>
<text x="156.2" y="224.5">22nF</text>
<text x="166.1" y="227">CPL</text>
<text x="184.4" y="227">OUT1</text>
<text x="202" y="224">J3</text>
<text x="166.1" y="232.1">EN/IN1</text>
<text x="184.4" y="229.6">OUT2</text>
<text x="199.9" y="232.6">MOTOR</text>
<text x="166.1" y="234.6">PH/IN2</text>
<text x="166.1" y="237.2">nSLEEP</text>
<text x="182.9" y="239.7">IPROPI</text>
<text x="194.8" y="235.9">U2</text>
<text x="194.8" y="238.5">DRV8876PWP</text>
<text x="207.6" y="236.9">R12</text>
<text x="137" y="241">+3V3</text>
<text x="139.9" y="244.8">R9</text>
<text x="166.1" y="244.8">IMODE</text>
<text x="166.1" y="242.3">PMODE</text>
<text x="200.9" y="242.3">R11</text>
<text x="200.9" y="244.8">1k 1%</text>
<text x="208.3" y="242.5">1k</text>
<text x="222.2" y="242.3">C13</text>
<text x="222.2" y="244.8">10nF</text>
<text x="139.9" y="247.3">10k</text>
<text x="150.3" y="250.4">GND</text>
<text x="166.1" y="249.9">VREF</text>
<text x="243.7" y="246.1">+3V3</text>
<text x="246.6" y="249.9">R13</text>
<text x="139.9" y="252.4">R10</text>
<text x="139.9" y="255">46.4k</text>
<text x="176.2" y="255.6" transform="rotate(-90 176.2 255.6)">GND</text>
<text x="181.3" y="255.6" transform="rotate(-90 181.3 255.6)">PGND</text>
<text x="182.6" y="255">nFAULT</text>
<text x="186.4" y="255.6" transform="rotate(-90 186.4 255.6)">PAD</text>
<text x="206.2" y="254.2">GND</text>
<text x="246.6" y="252.4">10k</text>
<text x="138.1" y="261.3">GND</text>
<text x="181.3" y="266.4">GND</text>
</g>
<g font-size="1.3" fill="#a90000">
<text x="20.9" y="35.4">1</text>
<text x="180.9" y="35.4">3</text>
<text x="198.7" y="35.4">5</text>
<text x="20.9" y="40.5">2</text>
<text x="20.9" y="38">3</text>
<text x="180.9" y="40.5">2</text>
<text x="198.7" y="40.5">1</text>
<text x="198.7" y="38">6</text>
<text x="190.4" y="45.2" transform="rotate(-90 190.4 45.2)">4</text>
<text x="100.3" y="73.5">A4</text>
<text x="100.2" y="81.1">B5</text>
<text x="100.3" y="78.6">A5</text>
<text x="100.2" y="88.8">B7</text>
<text x="100.3" y="86.2">A7</text>
<text x="135.2" y="88.8">1</text>
<text x="139.6" y="85.8" transform="rotate(-90 139.6 85.8)">5</text>
<text x="142.8" y="88.8">6</text>
<text x="100.2" y="93.8">B6</text>
<text x="100.3" y="91.3">A6</text>
<text x="135.2" y="91.3">3</text>
<text x="139.6" y="96" transform="rotate(-90 139.6 96)">2</text>
<text x="142.8" y="91.3">4</text>
<text x="100.3" y="101.5">A8</text>
<text x="100.2" y="104">B8</text>
<text x="81.1" y="110.6" transform="rotate(-90 81.1 110.6)">SH</text>
<text x="88.8" y="110.5" transform="rotate(-90 88.8 110.5)">A1</text>
<text x="163.1" y="129.4">2</text>
<text x="177.7" y="126.5" transform="rotate(-90 177.7 126.5)">1</text>
<text x="190.4" y="129.4">11</text>
<text x="190.4" y="131.9">12</text>
<text x="162.5" y="137">17</text>
<text x="162.5" y="134.5">18</text>
<text x="162.5" y="142.1">15</text>
<text x="162.5" y="139.6">16</text>
<text x="163.1" y="144.6">3</text>
<text x="163.1" y="147.2">4</text>
<text x="163.1" y="149.7">5</text>
<text x="163.1" y="152.3">6</text>
<text x="163.1" y="154.8">7</text>
<text x="245" y="154.8">1</text>
<text x="162.5" y="159.9">10</text>
<text x="163.1" y="157.3">8</text>
<text x="245" y="157.3">2</text>
<text x="245" y="159.9">3</text>
<text x="162.5" y="162.4">13</text>
<text x="162.5" y="165">14</text>
<text x="245" y="162.4">4</text>
<text x="177.7" y="169.6" transform="rotate(-90 177.7 169.6)">9</text>
<text x="172.6" y="216" transform="rotate(-90 172.6 216)">11</text>
<text x="182.7" y="216" transform="rotate(-90 182.7 216)">12</text>
<text x="162.5" y="218.3">13</text>
<text x="162.5" y="225.9">14</text>
<text x="191" y="225.9">8</text>
<text x="199.3" y="225.9">1</text>
<text x="163.1" y="231">1</text>
<text x="163.1" y="233.5">2</text>
<text x="190.4" y="228.5">10</text>
<text x="199.3" y="228.5">2</text>
<text x="163.1" y="236.1">3</text>
<text x="191" y="238.6">6</text>
<text x="162.5" y="241.2">16</text>
<text x="163.1" y="243.7">7</text>
<text x="163.1" y="248.8">5</text>
<text x="191" y="253.9">4</text>
<text x="175.1" y="259.1" transform="rotate(-90 175.1 259.1)">15</text>
<text x="180.2" y="258.5" transform="rotate(-90 180.2 258.5)">9</text>
<text x="185.3" y="259.1" transform="rotate(-90 185.3 259.1)">17</text>
</g>
<text font-size="1.3" fill="#0f0f0f" x="129.5" y="35.4">VBUCK</text>
</svg>
